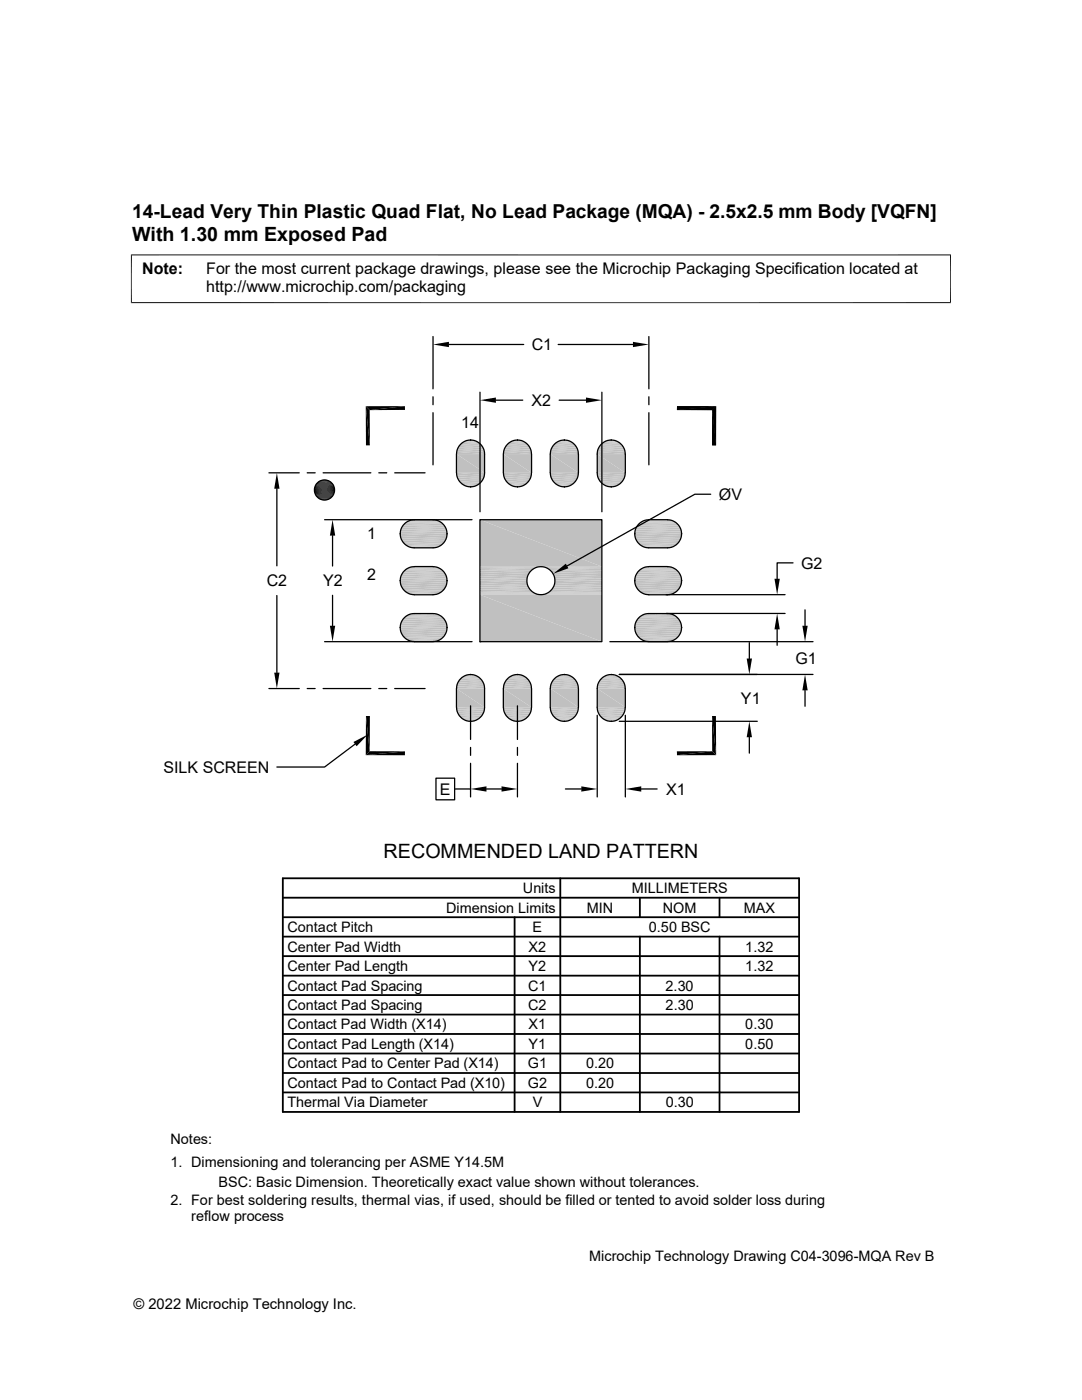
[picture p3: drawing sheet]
<svg xmlns="http://www.w3.org/2000/svg" width="216mm" height="279mm" viewBox="0 0 216 279" stroke-linecap="round" stroke-linejoin="round" font-family="sans-serif">
<g fill="#c0c0c0">
<path d="M93.5 87.8h.8z"/>
<path d="M102.8 87.8h.9z"/>
<path d="M112.2 87.8h.9z"/>
<path d="M121.5 87.8h.9z"/>
<path d="M121.1 87.9l.4-.1 1.3 .1z"/>
<path d="M121.5 87.8l1.3 .1z"/>
<path d="M111.7 87.9l.5-.1 1.3 .1z"/>
<path d="M112.2 87.8l1.3 .1z"/>
<path d="M102.4 87.9l.4-.1 1.3 .1z"/>
<path d="M102.8 87.8l1.3 .1z"/>
<path d="M93 87.9l.5-.1 1.3 .1z"/>
<path d="M93.5 87.8l1.3 .1z"/>
</g>
<path d="M92.6 88h2.6M102 88h2.5M111.3 88h2.6M120.7 88h2.5" fill="none" stroke="#c0c0c0" stroke-width=".2"/>
<path d="M92.2 88.2h3.3M101.6 88.2h3.3M111 88.2h3.3M120.3 88.2h3.3" fill="none" stroke="#c0c0c0" stroke-width=".23"/>
<path d="M91.9 88.5h4M101.3 88.5h3.9M110.6 88.5h4M120 88.5h4" fill="none" stroke="#c0c0c0" stroke-width=".28"/>
<path d="M91.6 88.8h4.6M101 88.8h4.5M110.3 88.8h4.6M119.7 88.8h4.5" fill="none" stroke="#c0c0c0" stroke-width=".34"/>
<path d="M91.4 89.2h5M100.8 89.2h4.9M110.1 89.2h5M119.5 89.2h5" fill="none" stroke="#c0c0c0" stroke-width=".38"/>
<path d="M91.2 89.5h5.4M100.6 89.5h5.3M109.9 89.5h5.4M119.3 89.5h5.3" fill="none" stroke="#c0c0c0" stroke-width=".4"/>
<path d="M91.1 90h5.6M100.5 90h5.5M109.8 90h5.6M119.2 90h5.5" fill="none" stroke="#c0c0c0" stroke-width=".42"/>
<path d="M91.1 90.4h5.6M100.4 90.4h5.7M109.8 90.4h5.6M119.2 90.4h5.6" fill="none" stroke="#c0c0c0" stroke-width=".44"/>
<g fill="#c0c0c0">
<path d="M119.2 90.6l5.6 3.8h-5.6z"/>
<path d="M119.2 90.6h5.6v3.8z"/>
<path d="M109.8 90.6l5.6 3.8h-5.6z"/>
<path d="M109.8 90.6h5.6v3.8z"/>
<path d="M100.4 90.6l5.7 3.8h-5.7z"/>
<path d="M100.4 90.6h5.7v3.8z"/>
<path d="M91.1 90.6l5.6 3.8h-5.6z"/>
<path d="M91.1 90.6h5.6v3.8z"/>
</g>
<path d="M91.1 94.6h5.6M100.4 94.6h5.7M109.8 94.6h5.6M119.2 94.6h5.6" fill="none" stroke="#c0c0c0" stroke-width=".44"/>
<path d="M91.1 95h5.6M100.5 95h5.5M109.8 95h5.6M119.2 95h5.5" fill="none" stroke="#c0c0c0" stroke-width=".42"/>
<path d="M91.2 95.4h5.4M100.6 95.4h5.3M109.9 95.4h5.4M119.3 95.4h5.3" fill="none" stroke="#c0c0c0" stroke-width=".4"/>
<path d="M91.4 95.8h5M100.8 95.8h4.9M110.1 95.8h5M119.5 95.8h5" fill="none" stroke="#c0c0c0" stroke-width=".38"/>
<path d="M91.6 96.2h4.6M101 96.2h4.5M110.3 96.2h4.6M119.7 96.2h4.5" fill="none" stroke="#c0c0c0" stroke-width=".34"/>
<path d="M91.9 96.5h4M101.3 96.5h3.9M110.6 96.5h4M120 96.5h4" fill="none" stroke="#c0c0c0" stroke-width=".28"/>
<path d="M92.2 96.7h3.3M101.6 96.7h3.3M111 96.7h3.3M120.3 96.7h3.3" fill="none" stroke="#c0c0c0" stroke-width=".23"/>
<path d="M92.6 96.9h2.6M102 96.9h2.5M111.3 96.9h2.6M120.7 96.9h2.5" fill="none" stroke="#c0c0c0" stroke-width=".2"/>
<g fill="#c0c0c0">
<path d="M93.5 97.1h.8z"/>
<path d="M102.8 97.1h.9z"/>
<path d="M112.2 97.1h.9z"/>
<path d="M121.5 97.1h.9z"/>
<path d="M121.1 97l1.3 .1z"/>
<path d="M121.1 97h1.7l-.4 .1z"/>
<path d="M111.7 97l1.4 .1z"/>
<path d="M111.7 97h1.8l-.4 .1z"/>
<path d="M102.4 97l1.3 .1z"/>
<path d="M102.4 97h1.7l-.4 .1z"/>
<path d="M93 97l1.3 .1z"/>
<path d="M93 97h1.8l-.5 .1z"/>
</g>
<g fill="none" stroke="#c0c0c0" stroke-width=".2">
<path d="M81.4 103.9h6.3M81.4 113.3h6.3M81.4 109.1h6.3M81.4 118.5h6.3M81.8 103.8h5.5M81.8 113.2h5.5M81.8 109.3h5.5M81.8 118.6h5.5M82.2 109.3h4.6M82.2 118.7h4.6M82.2 103.7h4.6M82.2 113.1h4.6"/>
<path d="M128.2 109.1h6.3M128.2 118.5h6.3M128.2 103.9h6.3M128.2 113.3h6.3M128.6 109.3h5.5M128.6 118.6h5.5M128.6 103.8h5.5M128.6 113.2h5.5M129 103.7h4.6M129 113.1h4.6M129 109.3h4.6M129 118.7h4.6"/>
<path d="M81.4 122.7h6.3M81.4 127.8h6.3M81.8 122.5h5.5M81.8 128h5.5M82.2 128h4.6M82.2 122.5h4.6M128.2 127.8h6.3M128.2 122.7h6.3M128.6 128h5.5M128.6 122.5h5.5M129 122.5h4.6M129 128h4.6"/>
</g>
<path d="M81 108.9h7.1M81 118.3h7.1M81 104.2h7.1M81 113.5h7.1M127.8 104.2h7.1M127.8 113.5h7.1M127.8 108.9h7.1M127.8 118.3h7.1M81 127.6h7.1M81 122.9h7.1M127.8 122.9h7.1M127.8 127.6h7.1" fill="none" stroke="#c0c0c0" stroke-width=".23"/>
<path d="M80.7 104.4h7.7M80.7 113.8h7.7M80.7 108.7h7.7M80.7 118h7.7M127.5 104.4h7.7M127.5 113.8h7.7M127.5 108.7h7.7M127.5 118h7.7M80.7 123.1h7.7M80.7 127.4h7.7M127.5 123.1h7.7M127.5 127.4h7.7" fill="none" stroke="#c0c0c0" stroke-width=".28"/>
<path d="M80.4 104.7h8.3M80.4 114.1h8.3M80.4 108.4h8.3M80.4 117.7h8.3M127.2 104.7h8.3M127.2 114.1h8.3M127.2 108.4h8.3M127.2 117.7h8.3M80.4 123.4h8.3M80.4 127.1h8.3M127.2 123.4h8.3M127.2 127.1h8.3" fill="none" stroke="#c0c0c0" stroke-width=".34"/>
<path d="M80.2 108h8.7M80.2 117.3h8.7M80.2 105.1h8.7M80.2 114.4h8.7M127 108h8.7M127 117.3h8.7M127 105.1h8.7M127 114.4h8.7M80.2 126.7h8.7M80.2 123.8h8.7M127 126.7h8.7M127 123.8h8.7" fill="none" stroke="#c0c0c0" stroke-width=".38"/>
<path d="M80 105.5h9.1M80 114.8h9.1M80 107.6h9.1M80 117h9.1M126.8 107.6h9.1M126.8 117h9.1M126.8 105.5h9.1M126.8 114.8h9.1M80 124.2h9.1M80 126.3h9.1M126.8 126.3h9.1M126.8 124.2h9.1" fill="none" stroke="#c0c0c0" stroke-width=".4"/>
<path d="M79.9 107.2h9.3M79.9 116.5h9.3M79.9 105.9h9.3M79.9 115.2h9.3M126.7 105.9h9.3M126.7 115.2h9.3M126.7 107.2h9.3M126.7 116.5h9.3M79.9 125.9h9.3M79.9 124.6h9.3M126.7 124.6h9.3M126.7 125.9h9.3" fill="none" stroke="#c0c0c0" stroke-width=".42"/>
<path d="M79.8 106.3h9.4M79.8 115.7h9.4M79.8 106.8h9.4M79.8 116.1h9.4M126.6 106.3h9.4M126.6 115.7h9.4M126.6 106.8h9.4M126.6 116.1h9.4M79.8 125h9.4M79.8 125.5h9.4M126.6 125h9.4M126.6 125.5h9.4" fill="none" stroke="#c0c0c0" stroke-width=".44"/>
<g fill="#c0c0c0">
<path d="M93.5 134.6h.8z"/>
<path d="M102.8 134.6h.9z"/>
<path d="M112.2 134.6h.9z"/>
<path d="M121.5 134.6h.9z"/>
<path d="M121.1 134.7l.4-.1 1.3 .1z"/>
<path d="M121.5 134.6l1.3 .1z"/>
<path d="M111.7 134.7l.5-.1 1.3 .1z"/>
<path d="M112.2 134.6l1.3 .1z"/>
<path d="M102.4 134.7l.4-.1 1.3 .1z"/>
<path d="M102.8 134.6l1.3 .1z"/>
<path d="M93 134.7l.5-.1 1.3 .1z"/>
<path d="M93.5 134.6l1.3 .1z"/>
</g>
<path d="M92.6 134.8h2.6M102 134.8h2.5M111.3 134.8h2.6M120.7 134.8h2.5" fill="none" stroke="#c0c0c0" stroke-width=".2"/>
<path d="M92.2 135h3.3M101.6 135h3.3M111 135h3.3M120.3 135h3.3" fill="none" stroke="#c0c0c0" stroke-width=".23"/>
<path d="M91.9 135.3h4M101.3 135.3h3.9M110.6 135.3h4M120 135.3h4" fill="none" stroke="#c0c0c0" stroke-width=".28"/>
<path d="M91.6 135.6h4.6M101 135.6h4.5M110.3 135.6h4.6M119.7 135.6h4.5" fill="none" stroke="#c0c0c0" stroke-width=".34"/>
<path d="M91.4 136h5M100.8 136h4.9M110.1 136h5M119.5 136h5" fill="none" stroke="#c0c0c0" stroke-width=".38"/>
<path d="M91.2 136.3h5.4M100.6 136.3h5.3M109.9 136.3h5.4M119.3 136.3h5.3" fill="none" stroke="#c0c0c0" stroke-width=".4"/>
<path d="M91.1 136.8h5.6M100.5 136.8h5.5M109.8 136.8h5.6M119.2 136.8h5.5" fill="none" stroke="#c0c0c0" stroke-width=".42"/>
<path d="M91.1 137.2h5.6M100.4 137.2h5.7M109.8 137.2h5.6M119.2 137.2h5.6" fill="none" stroke="#c0c0c0" stroke-width=".44"/>
<g fill="#c0c0c0">
<path d="M119.2 137.4l5.6 3.8h-5.6z"/>
<path d="M119.2 137.4h5.6v3.8z"/>
<path d="M109.8 137.4l5.6 3.8h-5.6z"/>
<path d="M109.8 137.4h5.6v3.8z"/>
<path d="M100.4 137.4l5.7 3.8h-5.7z"/>
<path d="M100.4 137.4h5.7v3.8z"/>
<path d="M91.1 137.4l5.6 3.8h-5.6z"/>
<path d="M91.1 137.4h5.6v3.8z"/>
</g>
<path d="M91.1 141.4h5.6M100.4 141.4h5.7M109.8 141.4h5.6M119.2 141.4h5.6" fill="none" stroke="#c0c0c0" stroke-width=".44"/>
<path d="M91.1 141.8h5.6M100.5 141.8h5.5M109.8 141.8h5.6M119.2 141.8h5.5" fill="none" stroke="#c0c0c0" stroke-width=".42"/>
<path d="M91.2 142.2h5.4M100.6 142.2h5.3M109.9 142.2h5.4M119.3 142.2h5.3" fill="none" stroke="#c0c0c0" stroke-width=".4"/>
<path d="M91.4 142.6h5M100.8 142.6h4.9M110.1 142.6h5M119.5 142.6h5" fill="none" stroke="#c0c0c0" stroke-width=".38"/>
<path d="M91.6 143h4.6M101 143h4.5M110.3 143h4.6M119.7 143h4.5" fill="none" stroke="#c0c0c0" stroke-width=".34"/>
<path d="M91.9 143.3h4M101.3 143.3h3.9M110.6 143.3h4M120 143.3h4" fill="none" stroke="#c0c0c0" stroke-width=".28"/>
<path d="M92.2 143.5h3.3M101.6 143.5h3.3M111 143.5h3.3M120.3 143.5h3.3" fill="none" stroke="#c0c0c0" stroke-width=".23"/>
<path d="M92.6 143.7h2.6M102 143.7h2.5M111.3 143.7h2.6M120.7 143.7h2.5" fill="none" stroke="#c0c0c0" stroke-width=".2"/>
<g fill="#c0c0c0">
<path d="M93.5 143.9h.8z"/>
<path d="M102.8 143.9h.9z"/>
<path d="M112.2 143.9h.9z"/>
<path d="M121.5 143.9h.9z"/>
<path d="M121.1 143.8l1.3 .1z"/>
<path d="M121.1 143.8h1.7l-.4 .1z"/>
<path d="M111.7 143.8l1.4 .1z"/>
<path d="M111.7 143.8h1.8l-.4 .1z"/>
<path d="M102.4 143.8l1.3 .1z"/>
<path d="M102.4 143.8h1.7l-.4 .1z"/>
<path d="M93 143.8l1.3 .1z"/>
<path d="M93 143.8h1.8l-.5 .1z"/>
<path d="M95.8 103.7l24.3 9.4h-24.3z"/>
<path d="M95.8 103.7h24.3v9.4z"/>
</g>
<path d="M95.8 113.1h11.9M95.8 113.2h11.4M108.2 113.1h11.9M108.6 113.2h11.5" fill="none" stroke="#c0c0c0" stroke-width=".2"/>
<path d="M95.8 113.4h11M109.1 113.4h11" fill="none" stroke="#c0c0c0" stroke-width=".21"/>
<path d="M95.8 113.7h10.6M109.5 113.7h10.6" fill="none" stroke="#c0c0c0" stroke-width=".28"/>
<path d="M95.8 114h10.2M109.8 114h10.3" fill="none" stroke="#c0c0c0" stroke-width=".36"/>
<path d="M95.8 114.4h9.9M110.2 114.4h9.9" fill="none" stroke="#c0c0c0" stroke-width=".38"/>
<path d="M95.8 114.8h9.7M110.4 114.8h9.7" fill="none" stroke="#c0c0c0" stroke-width=".42"/>
<path d="M95.8 115.2h9.5M110.6 115.2h9.5" fill="none" stroke="#c0c0c0" stroke-width=".44"/>
<g fill="#c0c0c0">
<path d="M110.7 115.4l9.4 .5h-9.4z"/>
<path d="M110.7 115.4h9.4v.5z"/>
<path d="M95.8 115.4l9.3 .5h-9.3z"/>
<path d="M95.8 115.4h9.4l-.1 .5z"/>
<path d="M110.7 115.9l9.4 .5h-9.4z"/>
<path d="M110.7 115.9h9.4v.5z"/>
<path d="M95.8 115.9l9.4 .5h-9.4z"/>
<path d="M95.8 115.9h9.3l.1 .5z"/>
</g>
<path d="M95.8 116.6h9.5M110.6 116.6h9.5" fill="none" stroke="#c0c0c0" stroke-width=".44"/>
<path d="M95.8 117h9.7M110.4 117h9.7" fill="none" stroke="#c0c0c0" stroke-width=".42"/>
<path d="M95.8 117.4h9.9M110.2 117.4h9.9" fill="none" stroke="#c0c0c0" stroke-width=".38"/>
<path d="M95.8 117.8h10.2M109.8 117.8h10.3" fill="none" stroke="#c0c0c0" stroke-width=".36"/>
<path d="M95.8 118.1h10.6M109.5 118.1h10.6" fill="none" stroke="#c0c0c0" stroke-width=".28"/>
<path d="M95.8 118.3h11M109.1 118.3h11" fill="none" stroke="#c0c0c0" stroke-width=".21"/>
<path d="M95.8 118.5h11.4M95.8 118.6h11.9M108.2 118.6h11.9M108.6 118.5h11.5" fill="none" stroke="#c0c0c0" stroke-width=".2"/>
<g fill="#c0c0c0">
<path d="M95.8 118.7l24.3 9.4h-24.3z"/>
<path d="M95.8 118.7h24.3v9.4z"/>
</g>
<g fill="none" stroke="#000" stroke-width=".25">
<path d="M86.4 67.2v10.4M86.4 79.2v1.6M89.6 68.7h14.9M95.8 78.3v23.8M99 79.9h5.3M111.4 68.7h14.9M111.6 79.9h5.3M120.1 78.3v23.8M129.5 67.2v10.4M129.5 79.2v1.6M53.7 94.4h6M55.2 97.5v15.4"/>
<path d="M61.3 94.4h1.6M64.5 94.4h9.5M75.6 94.4h1.6M78.8 94.4h6M86.4 82.4v10.4M93.9 87.8a2.82 2.82 0 0 1 2.8 2.8v3.8a2.82 2.82 0 0 1-2.8 2.8M93.9 87.8a2.86 2.86 0 0 0-2.8 2.8v3.8a2.82 2.82 0 0 0 2.8 2.8M93.9 97.2h.1M93.9 87.8h.1M100.4 90.6v3.8M100.5 94.4a2.82 2.82 0 0 0 2.8 2.8M103.3 87.8a2.82 2.82 0 0 0-2.8 2.8"/>
<path d="M103.3 97.2h.1M103.3 87.8h.1M103.3 87.8a2.82 2.82 0 0 1 2.7 2.8l.1 3.8a2.86 2.86 0 0 1-2.8 2.8M112.6 87.8a2.82 2.82 0 0 1 2.8 2.8M112.6 87.8a2.86 2.86 0 0 0-2.8 2.8v3.8a2.82 2.82 0 0 0 2.8 2.8M112.6 97.2h.1M112.6 87.8h.1M115.4 94.4a2.82 2.82 0 0 1-2.8 2.8M115.4 90.6v3.8M122 87.8a2.82 2.82 0 0 0-2.8 2.8v3.8a2.82 2.82 0 0 0 2.8 2.8M122 97.2h.1M122 87.8h.1"/>
<path d="M122 87.8a2.82 2.82 0 0 1 2.8 2.8v3.8a2.86 2.86 0 0 1-2.8 2.8M129.5 82.4v10.4M141.8 98.6h-3.2l-25.4 14.3M55.2 118.9v15.3M64.8 103.7h29.4M66.4 106.9v6.1M66.4 118.8v6.1M79.8 115.9h.1M79.8 106.5h.1M79.9 115.9a2.86 2.86 0 0 1 2.8-2.8h3.7a2.82 2.82 0 0 1 2.8 2.8M79.9 115.9a2.82 2.82 0 0 0 2.8 2.8M82.7 103.7a2.82 2.82 0 0 0-2.8 2.8"/>
<path d="M82.7 118.7h3.7M86.4 103.7a2.82 2.82 0 0 1 2.8 2.8M89.2 115.9a2.82 2.82 0 0 1-2.8 2.8M89.2 106.5a2.82 2.82 0 0 1-2.8 2.8h-3.7a2.82 2.82 0 0 1-2.8-2.8M89.2 115.9h.1M89.2 106.5h.1M95.8 103.7h24.3v24.4h-24.3zM126.6 115.9h.1M126.6 106.5h.1M126.7 115.9a2.82 2.82 0 0 1 2.8-2.8h3.7a2.8 2.8 0 0 1 2.8 2.8 2.8 2.8 0 0 1-2.8 2.8M126.7 115.9a2.82 2.82 0 0 0 2.8 2.8M129.5 118.7h3.7"/>
<path d="M129.5 103.7a2.82 2.82 0 0 0-2.8 2.8M129.5 103.7h3.7M132.9 118.7h23.8M133.2 103.7a2.79 2.79 0 0 1 2.8 2.8 2.79 2.79 0 0 1-2.8 2.8h-3.7a2.82 2.82 0 0 1-2.8-2.8M136 115.9h.1M136 106.5h.1M158.2 112.3h-3.1v3.2M53.7 137.4h6M61.3 137.4h1.6M64.5 137.4h9.5M64.8 128.1h29.4M75.6 137.4h1.6"/>
<path d="M78.8 137.4h6M79.8 125.2h.1M79.9 125.2a2.82 2.82 0 0 0 2.8 2.8M89.2 125.2a2.82 2.82 0 0 0-2.8-2.8h-3.7a2.82 2.82 0 0 0-2.8 2.8M89.2 125.2a2.82 2.82 0 0 1-2.8 2.8M89.2 125.2h.1M91.9 135.4a2.78 2.78 0 0 1 3.1-.6 2.78 2.78 0 0 1 1.7 2.6v3.8a2.8 2.8 0 0 1-2.8 2.8 2.8 2.8 0 0 1-2.8-2.8v-4.1l.2-.8zM93.9 134.6h.1M95.8 128.1h.1M100.4 137.4v3.8M100.5 137.4a2.8 2.8 0 0 1 2.8-2.8 2.8 2.8 0 0 1 2.8 2.8l-.1 3.8a2.82 2.82 0 0 1-2.7 2.8M103.3 134.6h.1"/>
<path d="M112.6 134.6h.1M115.4 137.4a2.79 2.79 0 0 0-2.8-2.8 2.79 2.79 0 0 0-2.8 2.8v3.8a2.86 2.86 0 0 0 2.8 2.8M115.4 137.4v3.8M120 135.4a2.8 2.8 0 0 1 3-.6 2.8 2.8 0 0 1 1.8 2.6v3.8a2.79 2.79 0 0 1-2.8 2.8 2.79 2.79 0 0 1-2.8-2.8v-4.1l.2-.8zM121.7 128.1h40.5M122 134.6h.1M123.6 134.6h38.6M126.6 125.2h.1M126.7 125.2a2.82 2.82 0 0 1 2.8-2.8h3.7a2.79 2.79 0 0 1 2.8 2.8 2.79 2.79 0 0 1-2.8 2.8M126.7 125.2a2.82 2.82 0 0 0 2.8 2.8M132.9 122.4h23.8M136 125.2h.1"/>
<path d="M149.5 128.2v3.2M155.1 125.6v3.2M160.6 121.7v3.2M160.6 137.8v3.1M70.8 148.5l-6 4.6h-9.6M87 155.3h3.7v4.3h-3.7zM90.7 157.5h3.2M93.9 144h.1M93.9 140.9v6.7M93.9 149.2v1.5M93.9 152.3v6.7M97.1 157.5h3"/>
<path d="M100.5 141.2a2.82 2.82 0 0 0 2.8 2.8M103.3 144h.1M103.3 140.9v6.7M103.3 149.2v1.5M103.3 152.3v6.7M112.6 144h.1M112.8 157.5h3.2M115.4 141.2a2.82 2.82 0 0 1-2.8 2.8M119.2 142.7v16.3M122 144h.1M123.6 144h27.5M124.8 142.7v16.3"/>
<path d="M128 157.5h3.1M149.5 147.1v3.2"/>
<circle cx="64.7" cy="97.8" r="2.01"/>
<circle cx="107.9" cy="115.9" r="2.79"/>
</g>
<g fill="none" stroke="#000" stroke-width=".36">
<path d="M56.4 179.2h103M56.4 175.3h103v46.6h-103zM111.8 175.3v46.6M127.7 179.2v3.8M143.6 179.2v3.8M56.4 183h103M56.4 190.8h103M56.4 186.9h103M56.4 194.7h103M56.4 198.6h103M102.7 183v38.9M127.7 186.9v35"/>
<path d="M143.6 186.9v35M56.4 202.5h103M56.4 206.4h103M56.4 218h103M56.4 210.2h103M56.4 214.1h103"/>
</g>
<g fill="#000">
<path d="M86.4 68.7l3.2-.5v1.1zM95.8 79.9l3.2-.6v1.1zM116.9 79.3l3.2 .6-3.2 .5zM126.3 68.2l3.2 .5-3.2 .6zM55.2 94.4l.6 3.1h-1.1zM63.7 99.5l1.9 .1zM63.9 95.9l1.8 .1zM63.9 99.6l1.5 .1zM63.9 99.6h1.7zM63.9 95.9h1.7zM64.1 95.9h1.5zM64.1 99.7l1.1 .1z"/>
<path d="M64.1 99.7h1.3zM64.1 95.9h1.3zM64.3 95.8l1.1 .1zM64.3 99.8h.7zM64.3 99.8h.9zM64.3 95.8h.9zM64.5 95.8h.7zM64.5 99.8h.5zM64.5 95.8h.5zM73 81.1l7.8-.1-7 .9zM73 81.1l.8 7.8h-.8zM73.8 81.9l7-.9v.8z"/>
<path d="M73 81.1l.8 .8v7zM135.1 81.1h7.8l-7.8 .8zM135.1 81.9l7.8-.8-.8 .8zM142.1 81.9l.8 7h-.8zM135.1 81.8l7.8-.7-.8 .8zM142.1 81.9l.8-.8v7.8zM135.1 81l7.8 .1-7.8 .7zM66.4 103.7l.5 3.2h-1.1zM110.4 114.5l2.5-2 .5 .9zM154.5 115.5h1.1l-.5 3.2zM54.7 134.2h1.1l-.6 3.2zM65.8 124.9h1.1l-.5 3.2z"/>
<path d="M149 131.4h1.1l-.6 3.2zM155.1 122.4l.5 3.2h-1.1zM160.6 134.6l.6 3.2h-1.1zM160.1 124.9h1.1l-.6 3.2zM70.5 148.1l2.9-1.5-2.2 2.3zM73 150.7l7.8-.8v.8zM73 142.9l.8 7-.8 .8zM73 150.7l.8-.8h7zM73 142.9h.8v7zM93.9 157.5l3.2-.6v1.1zM100.1 156.9l3.2 .6-3.2 .5zM116 156.9l3.2 .6-3.2 .5z"/>
<path d="M124.8 157.5l3.2-.6v1.1zM142.1 142.9l.8 7.8-.8-.8zM135.1 149.9h7l-7 .8zM142.1 142.9h.8v7.8zM135.1 150.7l7-.8 .8 .8zM149.5 144l.6 3.1h-1.1z"/>
</g>
<g fill="none" stroke="#000" stroke-width=".2">
<path d="M26.1 50.9h163.7M26.2 50.8v9.7M189.7 50.8v9.7M26.1 60.4h163.7M62.7 97.5h4.1M62.7 97.7h4.1M62.7 97.9h4.1M62.7 98.1h4.1M62.8 98.3h3.9M62.8 97.3h3.9M62.8 97.1h3.9M62.8 98.5h3.9"/>
<path d="M62.9 98.6h3.7M62.9 96.9h3.7M62.9 96.8h3.6M62.9 98.8h3.6M63 99h3.4M63 96.6h3.4M63.1 96.5h3.2M63.1 99.1h3.2M63.3 99.3h2.9M63.3 96.3h2.9M63.4 99.4h2.7M63.4 96.2h2.7"/>
<path d="M63.6 96.1h2.3M63.6 99.5h2.3M63.7 96h2M63.7 99.6h2"/>
</g>
<g font-size="3.9">
<text x="26.4" y="48">With 1.30 mm Exposed Pad</text>
<text x="76.5" y="171.1">RECOMMENDED LAND PATTERN</text>
</g>
<text font-size="3.8" x="26.4" y="43.5">14-Lead Very Thin Plastic Quad Flat, No Lead Package (MQA) - 2.5x2.5 mm Body [VQFN]</text>
<g font-size="3.2">
<text x="28.4" y="54.6">Note:</text>
<text x="41.1" y="58.3">http://www.microchip.com/packaging</text>
<text x="41.1" y="54.6">For the most current package drawings, please see the Microchip Packaging Specification located at</text>
<text x="106.1" y="69.9">C1</text>
<text x="106.1" y="81">X2</text>
<text x="92" y="85.4">14</text>
<text x="143.5" y="99.7">ØV</text>
<text x="73.3" y="107.5">1</text>
<text x="159.9" y="113.5">G2</text>
<text x="53.2" y="117">C2</text>
<text x="64.5" y="117">Y2</text>
<text x="73.3" y="115.8">2</text>
<text x="158.7" y="132.4">G1</text>
<text x="147.8" y="140.4">Y1</text>
<text x="32.6" y="154.2">SILK SCREEN</text>
<text x="87.8" y="158.6">E</text>
<text x="132.9" y="158.6">X1</text>
</g>
<g font-size="2.9">
<text x="104.3" y="178.2">Units</text>
<text x="126" y="178.2">MILLIMETERS</text>
<text x="89" y="182.1">Dimension Limits</text>
<text x="117.1" y="182.1">MIN</text>
<text x="132.3" y="182.1">NOM</text>
<text x="148.4" y="182.1">MAX</text>
<text x="57.3" y="189.9">Center Pad Width</text>
<text x="57.3" y="186">Contact Pitch</text>
<text x="105.5" y="189.9">X2</text>
<text x="106.3" y="186">E</text>
<text x="129.5" y="186">0.50 BSC</text>
<text x="148.7" y="189.9">1.32</text>
<text x="57.3" y="193.8">Center Pad Length</text>
<text x="57.3" y="197.7">Contact Pad Spacing</text>
<text x="105.4" y="197.7">C1</text>
<text x="105.5" y="193.8">Y2</text>
<text x="132.8" y="197.7">2.30</text>
<text x="148.7" y="193.8">1.32</text>
<text x="57.3" y="201.6">Contact Pad Spacing</text>
<text x="105.4" y="201.6">C2</text>
<text x="132.8" y="201.6">2.30</text>
<text x="57.3" y="209.3">Contact Pad Length (X14)</text>
<text x="57.3" y="205.4">Contact Pad Width (X14)</text>
<text x="105.5" y="209.3">Y1</text>
<text x="105.5" y="205.4">X1</text>
<text x="148.7" y="209.3">0.50</text>
<text x="148.7" y="205.4">0.30</text>
<text x="57.3" y="213.2">Contact Pad to Center Pad (X14)</text>
<text x="105.3" y="213.2">G1</text>
<text x="116.9" y="213.2">0.20</text>
<text x="57.3" y="217.1">Contact Pad to Contact Pad (X10)</text>
<text x="57.3" y="221">Thermal Via Diameter</text>
<text x="105.3" y="217.1">G2</text>
<text x="106.3" y="221">V</text>
<text x="116.9" y="217.1">0.20</text>
<text x="132.8" y="221">0.30</text>
<text x="34" y="228.3">Notes:</text>
<text x="34" y="232.9">1. Dimensioning and tolerancing per ASME Y14.5M</text>
<text x="43.6" y="236.9">BSC: Basic Dimension. Theoretically exact value shown without tolerances.</text>
<text x="34" y="240.4">2. For best soldering results, thermal vias, if used, should be filled or tented to avoid solder loss during</text>
<text x="38.1" y="243.7">reflow process</text>
<text x="117.6" y="251.7">Microchip Technology Drawing C04-3096-MQA Rev B</text>
<text x="26.6" y="261.3">© 2022 Microchip Technology Inc.</text>
</g>
</svg>
